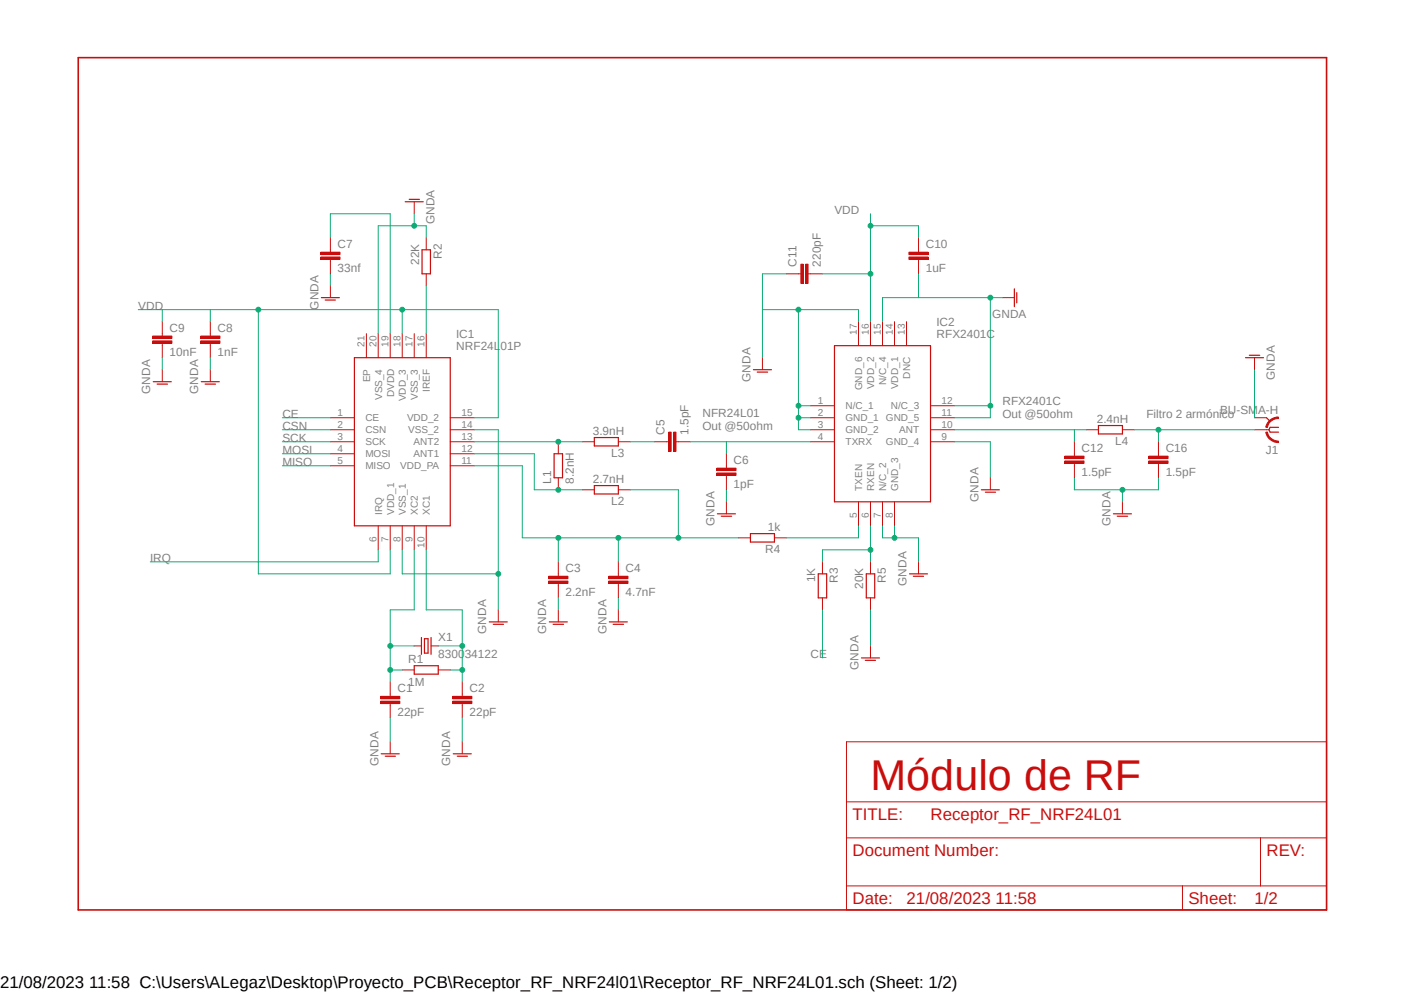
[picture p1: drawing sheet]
<svg xmlns="http://www.w3.org/2000/svg" width="297mm" height="210mm" viewBox="0 0 297 210" stroke-linecap="round" stroke-linejoin="round" font-family="sans-serif">
<path d="M16 11.9l265 181.1M281 11.9l-265 181.1" fill="none" stroke="#fff" stroke-width=".21"/>
<path d="M16.6 12.2h264v180.2h-264z" fill="none" stroke="#c90d0c" stroke-width=".34"/>
<g fill="none" stroke="#c90d0c" stroke-width=".21">
<path d="M77.5 70.6v5M80 70.6v5M82.5 70.6v5M85.1 70.6v5M87.6 70.6v5M90.2 70.6v5M181.6 68v5.1M184.1 68v5.1M186.7 68v5.1M189.2 68v5.1M191.8 68v5.1M69.9 88.3h5.1"/>
<path d="M69.9 90.9h5.1M69.9 93.4h5.1M69.9 96h5.1M69.9 98.5h5.1M95.2 88.3h5.1M95.2 90.9h5.1M95.2 93.4h5.1M95.2 96h5.1M95.2 98.5h5.1M171.4 88.3h5.1M171.4 90.9h5.1M171.4 93.4h5.1"/>
<path d="M171.4 85.8h5.1M196.8 88.3h5.1M196.8 90.9h5.1M196.8 93.4h5.1M196.8 85.8h5.1M80 111.2v5.1M82.5 111.2v5.1M85.1 111.2v5.1M87.6 111.2v5.1M90.2 111.2v5.1M181.6 106.1v5.1M184.1 106.1v5.1"/>
<path d="M186.7 106.1v5.1M189.2 106.1v5.1M82.5 146.8v.5M82.5 148.8v.5M179.1 156.9h101.5v35.5h-101.5zM179.1 177.2h101.5M179.1 169.6h101.5M266.7 177.2v10.2M179.1 187.4h101.5M250.1 187.4v5"/>
</g>
<path d="M75 75.6h20.2v35.6h-20.2zM176.5 73.1h20.3v33h-20.3z" fill="none" stroke="#c90d0c" stroke-width=".25"/>
<path d="M80.5 148.3h4.1v.5h-4.1z" fill-rule="evenodd" fill="#c90d0c"/>
<path d="M80.5 148.3h4.1v.5h-4.1z" fill="none" stroke="#c90d0c" stroke-width=".21"/>
<path d="M80.5 147.3h4.1v.5h-4.1z" fill-rule="evenodd" fill="#c90d0c"/>
<path d="M80.5 147.3h4.1v.5h-4.1zM82.5 144.2v2.6M82.5 149.3v2.5M97.8 146.8v.5M97.8 148.8v.5" fill="none" stroke="#c90d0c" stroke-width=".21"/>
<path d="M95.8 148.3h4v.5h-4z" fill-rule="evenodd" fill="#c90d0c"/>
<path d="M95.8 148.3h4v.5h-4z" fill="none" stroke="#c90d0c" stroke-width=".21"/>
<path d="M95.8 147.3h4v.5h-4z" fill-rule="evenodd" fill="#c90d0c"/>
<path d="M118.1 121.4v.5M118.1 123.4v.5M95.8 147.3h4v.5h-4zM97.8 144.2v2.6M97.8 149.3v2.5" fill="none" stroke="#c90d0c" stroke-width=".21"/>
<path d="M116.1 122.9h4v.5h-4z" fill-rule="evenodd" fill="#c90d0c"/>
<path d="M116.1 122.9h4v.5h-4z" fill="none" stroke="#c90d0c" stroke-width=".21"/>
<path d="M116.1 121.9h4v.5h-4z" fill-rule="evenodd" fill="#c90d0c"/>
<path d="M118.1 118.8v2.6M116.1 121.9h4v.5h-4zM118.1 123.9v2.5M130.8 121.4v.5M130.8 123.4v.5" fill="none" stroke="#c90d0c" stroke-width=".21"/>
<path d="M128.8 122.9h4v.5h-4z" fill-rule="evenodd" fill="#c90d0c"/>
<path d="M128.8 122.9h4v.5h-4z" fill="none" stroke="#c90d0c" stroke-width=".21"/>
<path d="M128.8 121.9h4v.5h-4z" fill-rule="evenodd" fill="#c90d0c"/>
<path d="M141 93.4h.5M143 93.4h.5M130.8 118.8v2.6M128.8 121.9h4v.5h-4zM130.8 123.9v2.5" fill="none" stroke="#c90d0c" stroke-width=".21"/>
<path d="M142.5 91.4h.5v4.1h-.5z" fill-rule="evenodd" fill="#c90d0c"/>
<path d="M142.5 91.4h.5v4.1h-.5z" fill="none" stroke="#c90d0c" stroke-width=".21"/>
<path d="M141.5 91.4h.5v4.1h-.5z" fill-rule="evenodd" fill="#c90d0c"/>
<path d="M138.4 93.4h2.6M141.5 91.4h.5v4.1h-.5zM143.5 93.4h2.5M153.7 98.5v.5M153.7 100.5v.5" fill="none" stroke="#c90d0c" stroke-width=".21"/>
<path d="M151.6 100h4.1v.5h-4.1z" fill-rule="evenodd" fill="#c90d0c"/>
<path d="M151.6 100h4.1v.5h-4.1z" fill="none" stroke="#c90d0c" stroke-width=".21"/>
<path d="M151.6 99h4.1v.5h-4.1z" fill-rule="evenodd" fill="#c90d0c"/>
<path d="M69.9 52.8v.5M69.9 54.9v.5M151.6 99h4.1v.5h-4.1zM153.7 96v2.5M153.7 101v2.6" fill="none" stroke="#c90d0c" stroke-width=".21"/>
<path d="M67.9 54.4h4v.5h-4z" fill-rule="evenodd" fill="#c90d0c"/>
<path d="M67.9 54.4h4v.5h-4z" fill="none" stroke="#c90d0c" stroke-width=".21"/>
<path d="M67.9 53.3h4v.5h-4z" fill-rule="evenodd" fill="#c90d0c"/>
<path d="M67.9 53.3h4v.5h-4zM69.9 50.3v2.5M69.9 55.4v2.5M44.5 70.6v.5M44.5 72.6v.5" fill="none" stroke="#c90d0c" stroke-width=".21"/>
<path d="M42.5 72.1h4v.5h-4z" fill-rule="evenodd" fill="#c90d0c"/>
<path d="M42.5 72.1h4v.5h-4z" fill="none" stroke="#c90d0c" stroke-width=".21"/>
<path d="M42.5 71.1h4v.5h-4z" fill-rule="evenodd" fill="#c90d0c"/>
<path d="M34.3 70.6v.5M34.3 72.6v.5M42.5 71.1h4v.5h-4zM44.5 68v2.6M44.5 73.1v2.5" fill="none" stroke="#c90d0c" stroke-width=".21"/>
<path d="M32.3 72.1h4.1v.5h-4.1z" fill-rule="evenodd" fill="#c90d0c"/>
<path d="M32.3 72.1h4.1v.5h-4.1z" fill="none" stroke="#c90d0c" stroke-width=".21"/>
<path d="M32.3 71.1h4.1v.5h-4.1z" fill-rule="evenodd" fill="#c90d0c"/>
<g fill="none" stroke="#c90d0c" stroke-width=".21">
<path d="M87.6 42.7v2.5M90.2 50.3v2.5M90.2 57.9v2.6M194.3 52.8v.5M194.3 54.9v.5M32.3 71.1h4.1v.5h-4.1zM34.3 68v2.6M34.3 73.1v2.5M34.3 78.2v2.5M44.5 78.2v2.5M69.9 60.5v2.4M161.3 75.6v2.6"/>
<path d="M118.1 93.4v2.6M123.2 93.4h2.5M130.8 93.4h2.5M118.1 101v2.6M123.2 103.6h2.5M130.8 103.6h2.5M153.7 106.1v2.6M156.2 113.7h2.5M163.8 113.7h2.6M174 118.8v2.6M184.1 118.8v2.6M194.3 118.8v2.6"/>
<path d="M87.6 136.6h1.6M91.2 136.6h1.5M105.4 129v2.5M118.1 129v2.5M130.8 129v2.5M174 126.4v2.6M184.1 126.4v2.6M82.5 156.9v2.5M85.1 141.7h2.5M92.7 141.7h2.5M97.8 156.9v2.5"/>
</g>
<g fill="none" stroke="#c90d0c" stroke-width=".25">
<path d="M85.7 42.7h3.8M86.6 42.2h2.1M89.3 52.8h1.8v5.1h-1.8zM68 62.9h3.8M68.8 63.5h2.2M159.4 78.2h3.8M160.2 78.7h2.2M32.4 80.7h3.8M33.2 81.2h2.2M42.6 80.7h3.8M43.4 81.2h2.2M117.2 96h1.8v5h-1.8z"/>
<path d="M125.7 92.5h5.1v1.8h-5.1zM125.7 102.7h5.1v1.8h-5.1zM151.8 108.7h3.8M152.6 109.2h2.2M158.7 112.9h5.1v1.7h-5.1zM89.2 134.8v3.6M89.8 135.1h.8v3h-.8zM91.2 134.8v3.6M103.5 131.5h3.8M104.4 132h2.1M116.2 131.5h3.8M117 132h2.2"/>
<path d="M128.9 131.5h3.8M129.7 132h2.2M173.1 121.4h1.8v5h-1.8zM183.3 121.4h1.7v5h-1.7zM192.4 121.4h3.8M193.2 121.9h2.2M80.6 159.4h3.9M81.5 159.9h2.2M87.6 140.8h5.1v1.8h-5.1zM95.9 159.4h3.8M96.7 159.9h2.2"/>
</g>
<path d="M192.3 54.4h4v.5h-4z" fill-rule="evenodd" fill="#c90d0c"/>
<path d="M192.3 54.4h4v.5h-4z" fill="none" stroke="#c90d0c" stroke-width=".21"/>
<path d="M192.3 53.3h4v.5h-4z" fill-rule="evenodd" fill="#c90d0c"/>
<path d="M168.9 57.9h.5M170.9 57.9h.5M192.3 53.3h4v.5h-4zM194.3 50.3v2.5M194.3 55.4v2.5" fill="none" stroke="#c90d0c" stroke-width=".21"/>
<path d="M170.4 55.9h.5v4h-.5z" fill-rule="evenodd" fill="#c90d0c"/>
<path d="M170.4 55.9h.5v4h-.5z" fill="none" stroke="#c90d0c" stroke-width=".21"/>
<path d="M169.4 55.9h.5v4h-.5z" fill-rule="evenodd" fill="#c90d0c"/>
<path d="M166.4 57.9h2.5M169.4 55.9h.5v4h-.5zM171.4 57.9h2.6M212 62.9h2.6M227.3 96v.5M227.3 98v.5" fill="none" stroke="#c90d0c" stroke-width=".21"/>
<path d="M214.6 61.1v3.8M215.1 61.9v2.2" fill="none" stroke="#c90d0c" stroke-width=".25"/>
<path d="M225.3 97.5h4v.5h-4z" fill-rule="evenodd" fill="#c90d0c"/>
<path d="M225.3 97.5h4v.5h-4z" fill="none" stroke="#c90d0c" stroke-width=".21"/>
<path d="M225.3 96.5h4v.5h-4z" fill-rule="evenodd" fill="#c90d0c"/>
<path d="M225.3 96.5h4v.5h-4zM227.3 93.4v2.6M227.3 98.5v2.5M245.1 96v.5M245.1 98v.5" fill="none" stroke="#c90d0c" stroke-width=".21"/>
<path d="M243 97.5h4.1v.5h-4.1z" fill-rule="evenodd" fill="#c90d0c"/>
<path d="M243 97.5h4.1v.5h-4.1z" fill="none" stroke="#c90d0c" stroke-width=".21"/>
<path d="M243 96.5h4.1v.5h-4.1z" fill-rule="evenodd" fill="#c90d0c"/>
<path d="M243 96.5h4.1v.5h-4.1zM245.1 93.4v2.6M245.1 98.5v2.5M267.9 90.9h.5" fill="none" stroke="#c90d0c" stroke-width=".21"/>
<path d="M267.9 88.3l.8 .8M270.5 90.4h-1.8l-.3 .5 .3 .5h1.8" fill="none" stroke="#c90d0c" stroke-width=".25"/>
<path d="M267.8 91.4h.3a2.44 2.44 0 0 0 2.4 1.9v.3a2.77 2.77 0 0 1-2.7-2.2z" fill-rule="evenodd" fill="#c90d0c"/>
<path d="M267.8 91.4h.3a2.44 2.44 0 0 0 2.4 1.9v.3a2.77 2.77 0 0 1-2.7-2.2z" fill="none" stroke="#c90d0c" stroke-width=".21"/>
<path d="M268.5 89a2.7 2.7 0 0 1 2-.8v.3a2.35 2.35 0 0 0-2.4 1.9l-.3-.1z" fill-rule="evenodd" fill="#c90d0c"/>
<path d="M265.4 75.6v2.6M229.8 90.9h2.6M237.4 90.9h2.6M265.4 90.9h2.5M265.4 88.3h2.5M268.5 89a2.7 2.7 0 0 1 2-.8v.3a2.35 2.35 0 0 0-2.4 1.9l-.3-.1zM209.5 101v2.6M237.4 106.1v2.6M184.1 136.6v2.5" fill="none" stroke="#c90d0c" stroke-width=".21"/>
<path d="M263.5 75.6h3.8M264.3 75.1h2.2M232.4 90h5v1.8h-5zM207.6 103.6h3.8M208.4 104.1h2.2M235.5 108.7h3.9M236.3 109.2h2.2M182.2 139.1h3.9M183 139.7h2.2" fill="none" stroke="#c90d0c" stroke-width=".25"/>
<path d="M34.3 75.6v2.6M44.5 75.6v2.6M59.7 88.3h10.2M59.7 90.9h10.2M59.7 93.4h10.2M59.7 96h10.2M59.7 98.5h10.2M100.3 90.9h5.1v38.1M85.1 116.3v5.1h20.3M174 129v10.1M82.5 151.8v5.1M97.8 151.8v5.1" fill="none" stroke="#0dab76" stroke-width=".21"/>
<circle cx="105.4" cy="121.4" r=".51" fill="#0dab76"/>
<g fill="none" stroke="#0dab76" stroke-width=".21">
<path d="M69.9 57.9v2.6M87.6 45.2v2.6M90.2 50.3v-2.5h-10.2v22.8M153.7 103.6v2.5"/>
<circle cx="105.4" cy="121.4" r=".51"/>
</g>
<circle cx="87.6" cy="47.8" r=".51" fill="#0dab76"/>
<g fill="none" stroke="#0dab76" stroke-width=".21">
<path d="M161.3 75.6v-10.1h7.6v25.4h2.5M168.9 85.8h2.5M168.9 88.3h2.5"/>
<circle cx="87.6" cy="47.8" r=".51"/>
</g>
<circle cx="168.9" cy="88.3" r=".51" fill="#0dab76"/>
<circle cx="168.9" cy="88.3" r=".51" fill="none" stroke="#0dab76" stroke-width=".21"/>
<circle cx="168.9" cy="85.8" r=".51" fill="#0dab76"/>
<g fill="none" stroke="#0dab76" stroke-width=".21">
<path d="M168.9 65.5h12.7v2.5"/>
<circle cx="168.9" cy="85.8" r=".51"/>
</g>
<circle cx="168.9" cy="65.5" r=".51" fill="#0dab76"/>
<g fill="none" stroke="#0dab76" stroke-width=".21">
<path d="M166.4 57.9h-5.1v7.6M186.7 111.2v2.5h7.6v5.1M189.2 111.2v2.5"/>
<circle cx="168.9" cy="65.5" r=".51"/>
</g>
<circle cx="189.2" cy="113.7" r=".51" fill="#0dab76"/>
<g fill="none" stroke="#0dab76" stroke-width=".21">
<path d="M194.3 57.9v5M209.5 62.9v25.4h-7.6M212 62.9h-25.3v5.1M201.9 85.8h7.6M118.1 126.4v2.6M130.8 126.4v2.6"/>
<circle cx="189.2" cy="113.7" r=".51"/>
</g>
<circle cx="209.5" cy="85.8" r=".51" fill="#0dab76"/>
<circle cx="209.5" cy="85.8" r=".51" fill="none" stroke="#0dab76" stroke-width=".21"/>
<circle cx="209.5" cy="62.9" r=".51" fill="#0dab76"/>
<g fill="none" stroke="#0dab76" stroke-width=".21">
<path d="M227.3 101v2.6h17.8v-2.6M237.4 103.6v2.5"/>
<circle cx="209.5" cy="62.9" r=".51"/>
</g>
<circle cx="237.4" cy="103.6" r=".51" fill="#0dab76"/>
<g fill="none" stroke="#0dab76" stroke-width=".21">
<path d="M29.3 65.5h55.8v5.1M34.3 65.5v2.5M44.5 65.5v2.5M54.7 65.5v55.9h27.8v-5.1M265.4 78.2v10.1M201.9 93.4h7.6v7.6M184.1 129v7.6"/>
<circle cx="237.4" cy="103.6" r=".51"/>
</g>
<circle cx="54.6" cy="65.5" r=".51" fill="#0dab76"/>
<circle cx="54.6" cy="65.5" r=".51" fill="none" stroke="#0dab76" stroke-width=".21"/>
<circle cx="85.1" cy="65.5" r=".51" fill="#0dab76"/>
<g fill="none" stroke="#0dab76" stroke-width=".21">
<path d="M174 57.9h10.1M184.1 45.2v22.8M184.1 47.8h10.2v2.5M85.1 65.5h20.3v22.8h-5.1"/>
<circle cx="85.1" cy="65.5" r=".51"/>
</g>
<circle cx="184.1" cy="47.8" r=".51" fill="#0dab76"/>
<circle cx="184.1" cy="47.8" r=".51" fill="none" stroke="#0dab76" stroke-width=".21"/>
<circle cx="184.1" cy="57.9" r=".51" fill="#0dab76"/>
<g fill="none" stroke="#0dab76" stroke-width=".21">
<path d="M87.6 116.3v12.7h-5.1v15.2M82.5 136.6h5.1M82.5 141.7h2.6"/>
<circle cx="184.1" cy="57.9" r=".51"/>
</g>
<circle cx="82.5" cy="136.6" r=".51" fill="#0dab76"/>
<circle cx="82.5" cy="136.6" r=".51" fill="none" stroke="#0dab76" stroke-width=".21"/>
<circle cx="82.5" cy="141.7" r=".51" fill="#0dab76"/>
<g fill="none" stroke="#0dab76" stroke-width=".21">
<path d="M90.2 116.3v12.7h7.6v15.2M92.7 136.6h5.1M95.2 141.7h2.6"/>
<circle cx="82.5" cy="141.7" r=".51"/>
</g>
<circle cx="97.8" cy="141.7" r=".51" fill="#0dab76"/>
<circle cx="97.8" cy="141.7" r=".51" fill="none" stroke="#0dab76" stroke-width=".21"/>
<circle cx="97.8" cy="136.6" r=".51" fill="#0dab76"/>
<g fill="none" stroke="#0dab76" stroke-width=".21">
<path d="M100.3 96h12.7v7.6h10.2"/>
<circle cx="97.8" cy="136.6" r=".51"/>
</g>
<circle cx="118.1" cy="103.6" r=".51" fill="#0dab76"/>
<g fill="none" stroke="#0dab76" stroke-width=".21">
<path d="M100.3 93.4h22.9"/>
<circle cx="118.1" cy="103.6" r=".51"/>
</g>
<circle cx="118.1" cy="93.4" r=".51" fill="#0dab76"/>
<g fill="none" stroke="#0dab76" stroke-width=".21">
<path d="M69.9 50.3v-5.1h12.6v25.4M90.2 60.5v10.1M133.3 93.4h5.1M146 93.4h25.4M153.7 93.4v2.6M80 116.3v2.5h-48.2M181.6 111.2v2.5h-15.2M184.1 116.3h-10.1v2.5M184.1 111.2v7.6"/>
<circle cx="118.1" cy="93.4" r=".51"/>
</g>
<circle cx="184.1" cy="116.3" r=".51" fill="#0dab76"/>
<g fill="none" stroke="#0dab76" stroke-width=".21">
<path d="M100.3 98.5h10.2v15.2h45.7M118.1 113.7v5.1M130.8 113.7v5.1M133.3 103.6h10.2v10.1"/>
<circle cx="184.1" cy="116.3" r=".51"/>
</g>
<circle cx="118.1" cy="113.7" r=".51" fill="#0dab76"/>
<circle cx="118.1" cy="113.7" r=".51" fill="none" stroke="#0dab76" stroke-width=".21"/>
<circle cx="130.8" cy="113.7" r=".51" fill="#0dab76"/>
<circle cx="130.8" cy="113.7" r=".51" fill="none" stroke="#0dab76" stroke-width=".21"/>
<circle cx="143.5" cy="113.7" r=".51" fill="#0dab76"/>
<g fill="none" stroke="#0dab76" stroke-width=".21">
<path d="M201.9 90.9h27.9M227.3 90.9v2.5M265.4 90.9h-20.3v2.5"/>
<circle cx="143.5" cy="113.7" r=".51"/>
</g>
<circle cx="245.1" cy="90.9" r=".51" fill="#0dab76"/>
<g fill="none" stroke="#0dab76" stroke-width=".21">
<path d="M240 90.9h5.1"/>
<circle cx="245.1" cy="90.9" r=".51"/>
</g>
<text font-size="9.1" fill="#c90d0c" x="184.1" y="167">Módulo de RF</text>
<g font-size="3.6" fill="#c90d0c">
<text x="180.3" y="173.4">TITLE:</text>
<text x="196.9" y="173.4">Receptor_RF_NRF24L01</text>
<text x="180.3" y="181">Document Number:</text>
<text x="267.9" y="181">REV:</text>
<text x="180.3" y="191.2">Date:</text>
<text x="191.8" y="191.2">21/08/2023 11:58</text>
<text x="251.4" y="191.2">Sheet:</text>
<text x="265.4" y="191.2">1/2</text>
</g>
<text font-size="3.6" x="0" y="208.9">21/08/2023 11:58 C:\Users\ALegaz\Desktop\Proyecto_PCB\Receptor_RF_NRF24l01\Receptor_RF_NRF24L01.sch (Sheet: 1/2)</text>
<g font-size="2.5" fill="#808080">
<text x="91.9" y="47.4" transform="rotate(-90 91.9 47.4)">GNDA</text>
<text x="176.5" y="45.2">VDD</text>
<text x="71.4" y="52.5">C7</text>
<text x="195.8" y="52.5">C10</text>
<text x="71.4" y="57.5">33nf</text>
<text x="88.6" y="56" transform="rotate(-90 88.6 56)">22K</text>
<text x="93.5" y="54.8" transform="rotate(-90 93.5 54.8)">R2</text>
<text x="168.5" y="56.4" transform="rotate(-90 168.5 56.4)">C11</text>
<text x="173.6" y="56.4" transform="rotate(-90 173.6 56.4)">220pF</text>
<text x="195.8" y="57.5">1uF</text>
<text x="29.3" y="65.5">VDD</text>
<text x="67.4" y="65.5" transform="rotate(-90 67.4 65.5)">GNDA</text>
<text x="35.9" y="70.2">C9</text>
<text x="46" y="70.2">C8</text>
<text x="96.5" y="71.5">IC1</text>
<text x="198.1" y="71.5">RFX2401C</text>
<text x="198.1" y="68.9">IC2</text>
<text x="209.9" y="67.3">GNDA</text>
<text x="35.9" y="75.3">10nF</text>
<text x="46" y="75.3">1nF</text>
<text x="96.5" y="74">NRF24L01P</text>
<text x="31.8" y="83.3" transform="rotate(-90 31.8 83.3)">GNDA</text>
<text x="42" y="83.3" transform="rotate(-90 42 83.3)">GNDA</text>
<text x="158.8" y="80.7" transform="rotate(-90 158.8 80.7)">GNDA</text>
<text x="269.7" y="80.3" transform="rotate(-90 269.7 80.3)">GNDA</text>
<text x="59.7" y="88.4">CE</text>
<text x="148.6" y="88.2">NFR24L01</text>
<text x="212.1" y="85.7">RFX2401C</text>
<text x="212.1" y="88.4">Out @50ohm</text>
<text x="232" y="89.4">2.4nH</text>
<text x="242.5" y="88.4">Filtro 2 armónico</text>
<text x="258.1" y="87.6">BU-SMA-H</text>
<text x="59.7" y="90.9">CSN</text>
<text x="59.7" y="93.4">SCK</text>
<text x="59.7" y="96">MOSI</text>
<text x="125.4" y="91.9">3.9nH</text>
<text x="140.6" y="91.9" transform="rotate(-90 140.6 91.9)">C5</text>
<text x="145.7" y="91.9" transform="rotate(-90 145.7 91.9)">1.5pF</text>
<text x="148.6" y="90.9">Out @50ohm</text>
<text x="228.8" y="95.6">C12</text>
<text x="235.9" y="94.2">L4</text>
<text x="246.6" y="95.6">C16</text>
<text x="267.8" y="96">J1</text>
<text x="59.7" y="98.5">MISO</text>
<text x="129.3" y="96.7">L3</text>
<text x="155.2" y="98.1">C6</text>
<text x="228.8" y="100.7">1.5pF</text>
<text x="246.6" y="100.7">1.5pF</text>
<text x="116.6" y="102.3" transform="rotate(-90 116.6 102.3)">L1</text>
<text x="121.4" y="102.3" transform="rotate(-90 121.4 102.3)">8.2nH</text>
<text x="125.4" y="102.1">2.7nH</text>
<text x="129.3" y="106.9">L2</text>
<text x="155.2" y="103.2">1pF</text>
<text x="207" y="106.1" transform="rotate(-90 207 106.1)">GNDA</text>
<text x="151.1" y="111.2" transform="rotate(-90 151.1 111.2)">GNDA</text>
<text x="162.4" y="112.2">1k</text>
<text x="234.9" y="111.2" transform="rotate(-90 234.9 111.2)">GNDA</text>
<text x="31.8" y="118.8">IRQ</text>
<text x="161.9" y="117">R4</text>
<text x="119.6" y="121">C3</text>
<text x="132.3" y="121">C4</text>
<text x="172.5" y="123.1" transform="rotate(-90 172.5 123.1)">1K</text>
<text x="177.3" y="123.3" transform="rotate(-90 177.3 123.3)">R3</text>
<text x="182.6" y="124.5" transform="rotate(-90 182.6 124.5)">20K</text>
<text x="187.4" y="123.3" transform="rotate(-90 187.4 123.3)">R5</text>
<text x="191.8" y="123.9" transform="rotate(-90 191.8 123.9)">GNDA</text>
<text x="119.6" y="126.1">2.2nF</text>
<text x="132.3" y="126.1">4.7nF</text>
<text x="92.7" y="135.6">X1</text>
<text x="102.9" y="134.1" transform="rotate(-90 102.9 134.1)">GNDA</text>
<text x="115.6" y="134.1" transform="rotate(-90 115.6 134.1)">GNDA</text>
<text x="128.3" y="134.1" transform="rotate(-90 128.3 134.1)">GNDA</text>
<text x="86.4" y="140.2">R1</text>
<text x="92.7" y="139.2">830034122</text>
<text x="171.5" y="139.2">CE</text>
<text x="181.6" y="141.7" transform="rotate(-90 181.6 141.7)">GNDA</text>
<text x="84.1" y="146.4">C1</text>
<text x="86.4" y="145">1M</text>
<text x="99.3" y="146.4">C2</text>
<text x="84.1" y="151.5">22pF</text>
<text x="99.3" y="151.5">22pF</text>
<text x="80.1" y="162" transform="rotate(-90 80.1 162)">GNDA</text>
<text x="95.3" y="162" transform="rotate(-90 95.3 162)">GNDA</text>
</g>
<g font-size="2.1" fill="#808080">
<text x="181.2" y="70.8" transform="rotate(-90 181.2 70.8)">17</text>
<text x="183.8" y="70.8" transform="rotate(-90 183.8 70.8)">16</text>
<text x="186.3" y="70.8" transform="rotate(-90 186.3 70.8)">15</text>
<text x="188.8" y="70.8" transform="rotate(-90 188.8 70.8)">14</text>
<text x="191.4" y="70.8" transform="rotate(-90 191.4 70.8)">13</text>
<text x="77.1" y="73.3" transform="rotate(-90 77.1 73.3)">21</text>
<text x="79.7" y="73.3" transform="rotate(-90 79.7 73.3)">20</text>
<text x="82.2" y="73.3" transform="rotate(-90 82.2 73.3)">19</text>
<text x="84.8" y="73.3" transform="rotate(-90 84.8 73.3)">18</text>
<text x="87.3" y="73.3" transform="rotate(-90 87.3 73.3)">17</text>
<text x="89.8" y="73.3" transform="rotate(-90 89.8 73.3)">16</text>
<text x="78.3" y="80.8" transform="rotate(-90 78.3 80.8)">EP</text>
<text x="83.4" y="84" transform="rotate(-90 83.4 84)">DVDD</text>
<text x="90.9" y="82.8" transform="rotate(-90 90.9 82.8)">IREF</text>
<text x="182.4" y="82.5" transform="rotate(-90 182.4 82.5)">GND_6</text>
<text x="184.9" y="82.3" transform="rotate(-90 184.9 82.3)">VDD_2</text>
<text x="187.5" y="81.5" transform="rotate(-90 187.5 81.5)">N/C_4</text>
<text x="190" y="82.3" transform="rotate(-90 190 82.3)">VDD_1</text>
<text x="192.5" y="80.1" transform="rotate(-90 192.5 80.1)">DNC</text>
<text x="71.4" y="88">1</text>
<text x="77.3" y="89.1">CE</text>
<text x="80.8" y="84.6" transform="rotate(-90 80.8 84.6)">VSS_4</text>
<text x="85.9" y="84.8" transform="rotate(-90 85.9 84.8)">VDD_3</text>
<text x="86.1" y="89.1">VDD_2</text>
<text x="88.4" y="84.6" transform="rotate(-90 88.4 84.6)">VSS_3</text>
<text x="97.6" y="88">15</text>
<text x="173" y="85.5">1</text>
<text x="173" y="88">2</text>
<text x="178.9" y="86.6">N/C_1</text>
<text x="178.9" y="89.1">GND_1</text>
<text x="187.4" y="89.1">GND_5</text>
<text x="188.5" y="86.6">N/C_3</text>
<text x="199.2" y="85.5">12</text>
<text x="199.2" y="88">11</text>
<text x="71.4" y="90.6">2</text>
<text x="71.4" y="93.1">3</text>
<text x="71.4" y="95.6">4</text>
<text x="77.3" y="91.7">CSN</text>
<text x="77.3" y="94.2">SCK</text>
<text x="86.4" y="91.7">VSS_2</text>
<text x="87.5" y="94.2">ANT2</text>
<text x="97.6" y="90.6">14</text>
<text x="97.6" y="93.1">13</text>
<text x="97.6" y="95.6">12</text>
<text x="173" y="90.6">3</text>
<text x="173" y="93.1">4</text>
<text x="178.9" y="91.7">GND_2</text>
<text x="178.9" y="94.2">TXRX</text>
<text x="187.4" y="94.2">GND_4</text>
<text x="190.2" y="91.7">ANT</text>
<text x="199.2" y="90.6">10</text>
<text x="199.2" y="93.1">9</text>
<text x="71.4" y="98.2">5</text>
<text x="77.3" y="96.7">MOSI</text>
<text x="77.3" y="99.3">MISO</text>
<text x="84.7" y="99.3">VDD_PA</text>
<text x="87.5" y="96.7">ANT1</text>
<text x="97.6" y="98.2">11</text>
<text x="182.4" y="103.8" transform="rotate(-90 182.4 103.8)">TXEN</text>
<text x="184.9" y="103.8" transform="rotate(-90 184.9 103.8)">RXEN</text>
<text x="187.5" y="103.8" transform="rotate(-90 187.5 103.8)">N/C_2</text>
<text x="190" y="103.8" transform="rotate(-90 190 103.8)">GND_3</text>
<text x="80.8" y="108.9" transform="rotate(-90 80.8 108.9)">IRQ</text>
<text x="83.4" y="108.9" transform="rotate(-90 83.4 108.9)">VDD_1</text>
<text x="85.9" y="108.9" transform="rotate(-90 85.9 108.9)">VSS_1</text>
<text x="88.4" y="108.9" transform="rotate(-90 88.4 108.9)">XC2</text>
<text x="90.9" y="108.9" transform="rotate(-90 90.9 108.9)">XC1</text>
<text x="181.2" y="109.6" transform="rotate(-90 181.2 109.6)">5</text>
<text x="183.8" y="109.6" transform="rotate(-90 183.8 109.6)">6</text>
<text x="186.3" y="109.6" transform="rotate(-90 186.3 109.6)">7</text>
<text x="188.8" y="109.6" transform="rotate(-90 188.8 109.6)">8</text>
<text x="79.7" y="114.7" transform="rotate(-90 79.7 114.7)">6</text>
<text x="82.2" y="114.7" transform="rotate(-90 82.2 114.7)">7</text>
<text x="84.8" y="114.7" transform="rotate(-90 84.8 114.7)">8</text>
<text x="87.3" y="114.7" transform="rotate(-90 87.3 114.7)">9</text>
<text x="89.8" y="115.9" transform="rotate(-90 89.8 115.9)">10</text>
</g>
</svg>
